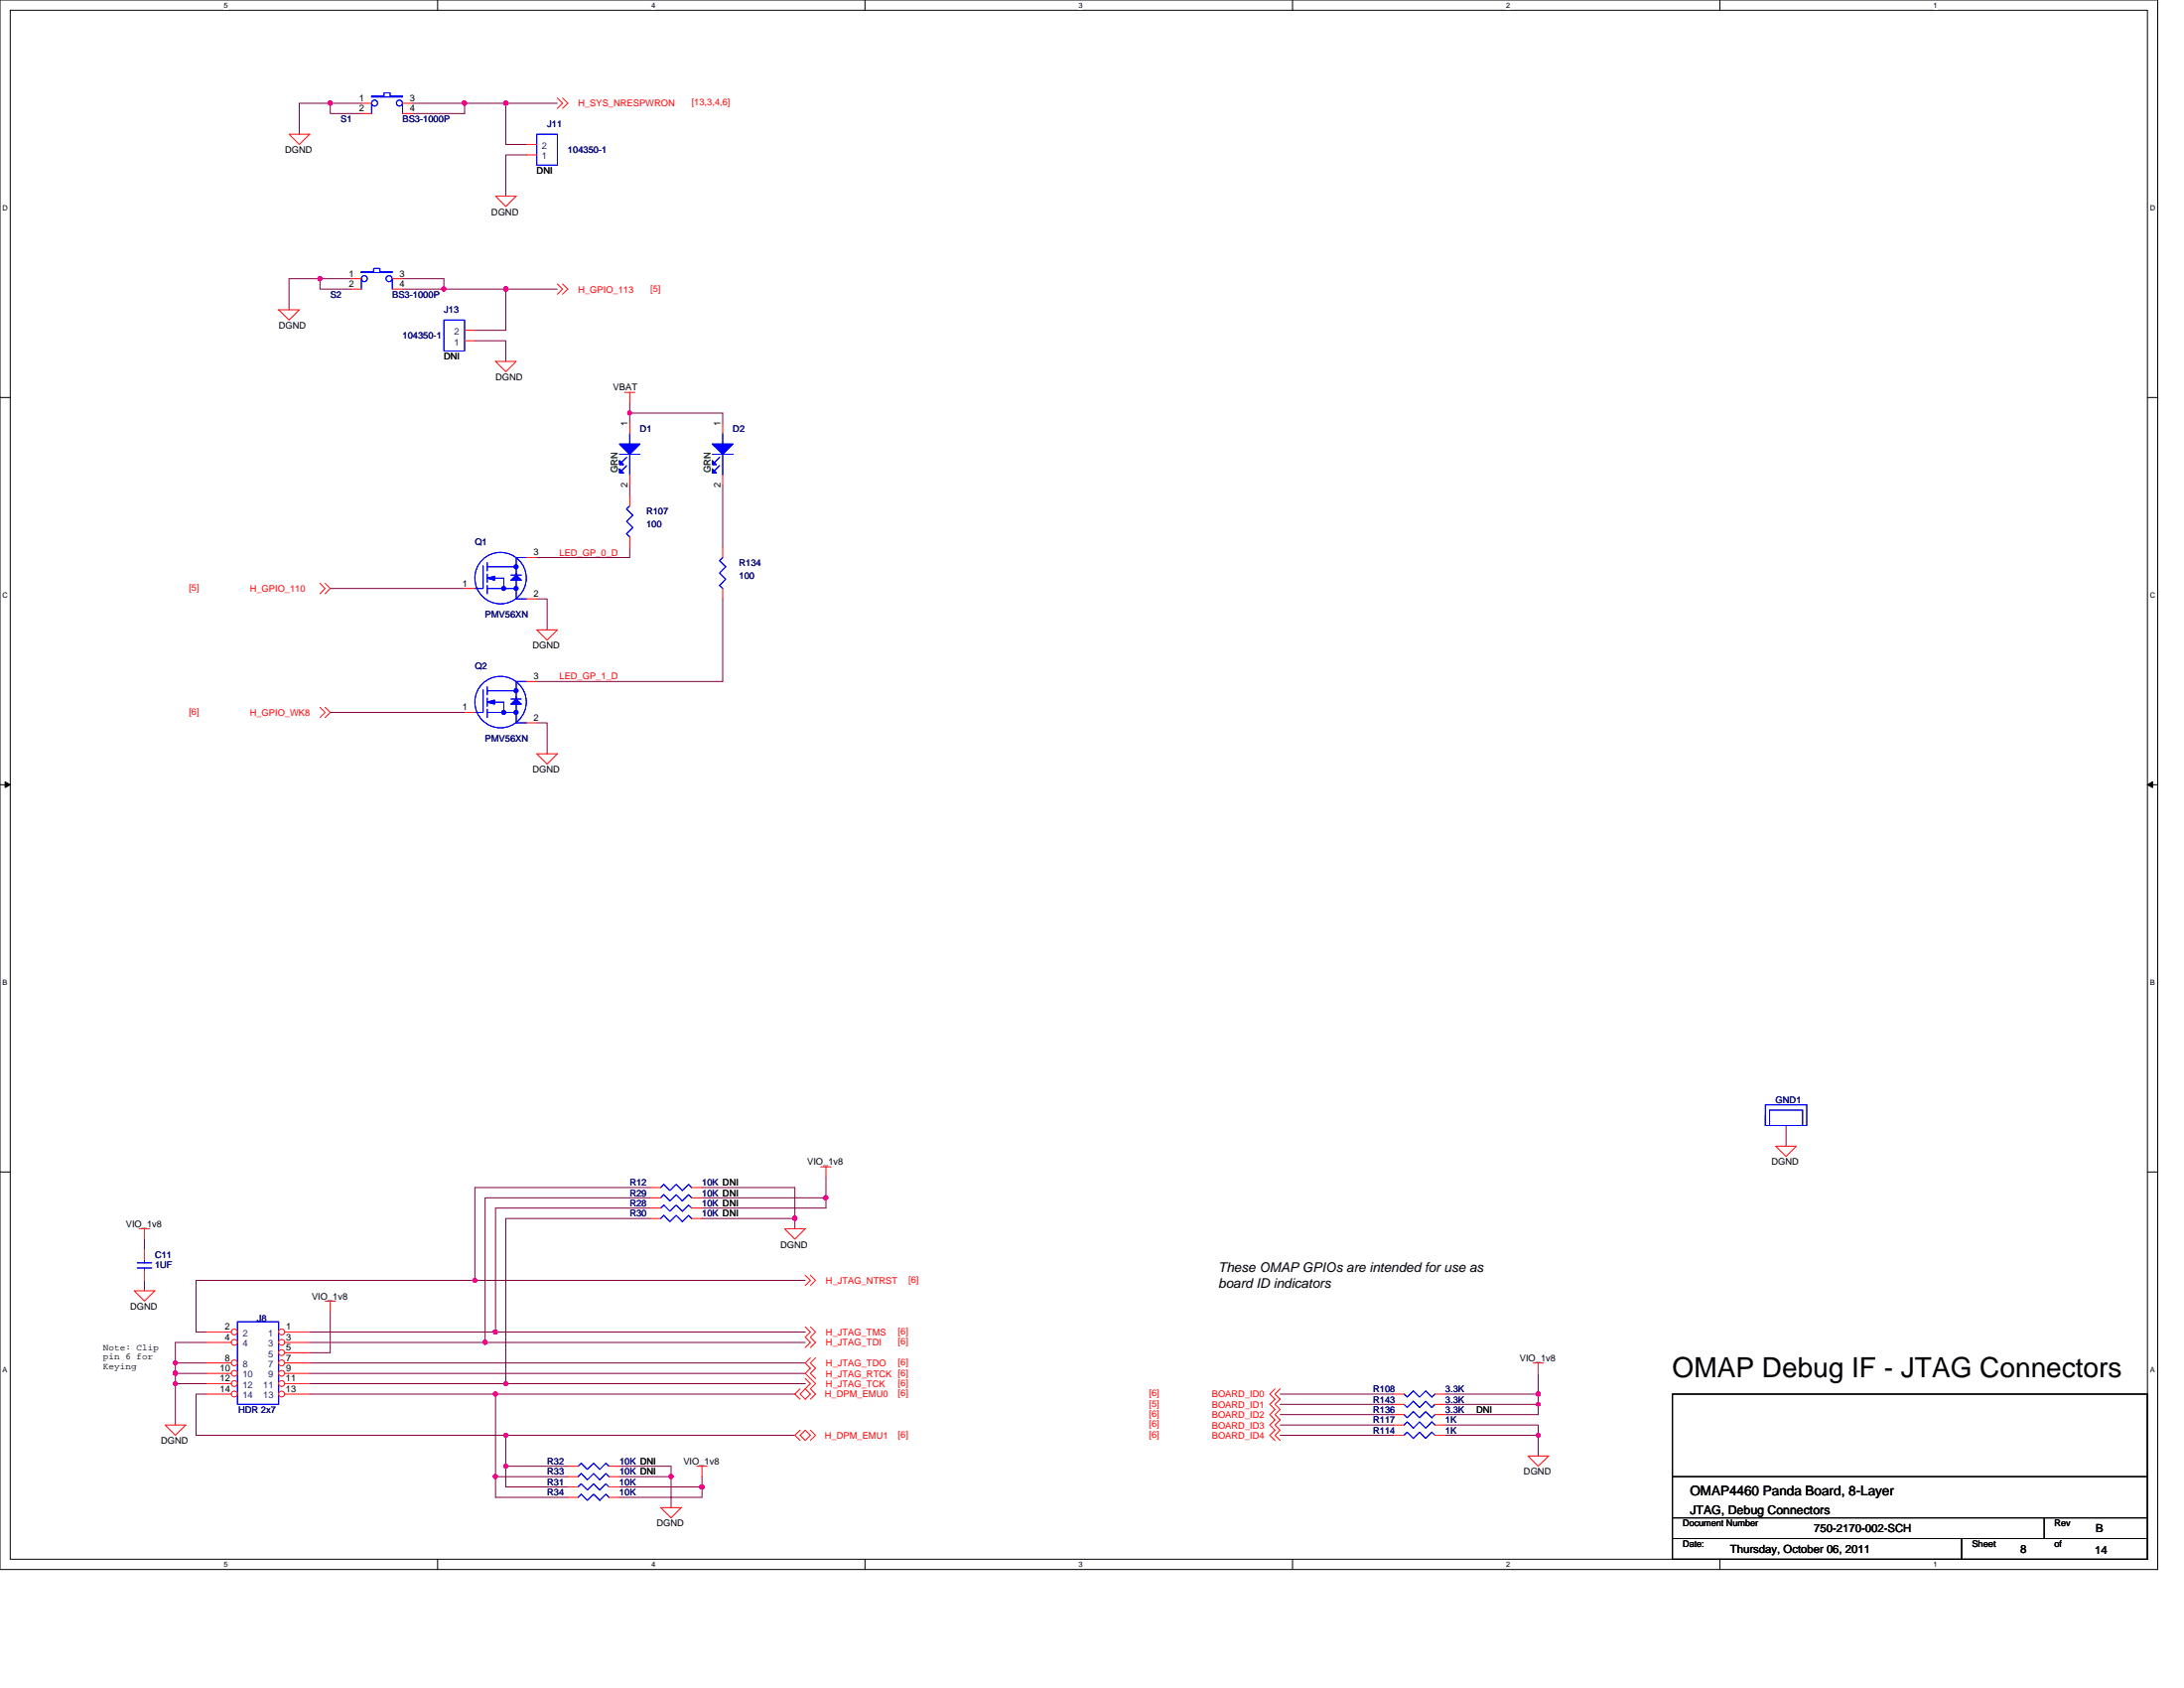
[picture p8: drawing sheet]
<svg xmlns="http://www.w3.org/2000/svg" width="279mm" height="216mm" viewBox="0 0 279 216" stroke-linecap="round" stroke-linejoin="round" font-family="sans-serif">
<path d="M0 0h276v200.7h-276zM1.3 1.3h273.4v198.1h-273.4z" fill="none" stroke="#000" stroke-width=".13"/>
<g fill="#fff">
<path d="M28.6 .1h.5v1.1h-.5z"/>
<path d="M28.6 199.6h.5v1h-.5z"/>
</g>
<path d="M56 0v1.3M56 199.4v1.3" fill="none" stroke="#000" stroke-width=".13"/>
<g fill="#fff">
<path d="M83.3 .1h.5v1.1h-.5z"/>
<path d="M83.3 199.6h.5v1h-.5z"/>
</g>
<path d="M110.7 0v1.3M110.7 199.4v1.3" fill="none" stroke="#000" stroke-width=".13"/>
<g fill="#fff">
<path d="M138 .1h.5v1.1h-.5z"/>
<path d="M138 199.6h.5v1h-.5z"/>
</g>
<path d="M165.4 0v1.3M165.4 199.4v1.3" fill="none" stroke="#000" stroke-width=".13"/>
<g fill="#fff">
<path d="M192.7 .1h.5v1.1h-.5z"/>
<path d="M192.7 199.6h.5v1h-.5z"/>
</g>
<path d="M220 0v1.3M220 199.4v1.3" fill="none" stroke="#000" stroke-width=".13"/>
<g fill="#fff">
<path d="M247.4 .1h.5v1.1h-.5z"/>
<path d="M247.4 199.6h.5v1h-.5z"/>
<path d="M.3 26.1h.7v1h-.7z"/>
<path d="M275.1 26.1h.6v1h-.6z"/>
<path d="M.3 75.6h.7v1.1h-.7z"/>
<path d="M275.1 75.6h.6v1.1h-.6z"/>
</g>
<path d="M0 50.8h1.3M274.7 50.8h1.3" fill="none" stroke="#000" stroke-width=".13"/>
<g fill="#fff">
<path d="M.3 125.1h.7v1.1h-.7z"/>
<path d="M275.1 125.1h.6v1.1h-.6z"/>
</g>
<path d="M0 100.4h1.3M274.7 100.4h1.3" fill="none" stroke="#000" stroke-width=".13"/>
<path d="M.7 100l.6 .4-.6 .3zM274.7 100.4l.7-.4v.7z" fill="#000" stroke="#000" stroke-width=".13"/>
<g fill="#fff">
<path d="M.3 174.7h.7v1h-.7z"/>
<path d="M275.1 174.7h.6v1h-.6z"/>
</g>
<path d="M0 149.9h1.3M274.7 149.9h1.3M214 178.3h60.7v21.1h-60.7zM214 188.9h60.7M214 194.1h60.7M214 196.8h60.7M251 196.8v2.6M261.5 194.1v2.7" fill="none" stroke="#000" stroke-width=".13"/>
<g fill="none" stroke="#800040" stroke-width=".13">
<path d="M42.2 13.2v1.3h4M42.2 13.2h4M42.2 13.2h-3.9v4M52.8 13.2h6.6M59.4 13.2v1.3h-6.6M59.4 13.2h5.3M64.7 13.2v5.3h2.7M64.7 13.2h6.6M67.4 19.8h-2.7v5.3M40.9 35.6v1.4h4M40.9 35.6h4M40.9 35.6h-3.9v4"/>
<path d="M51.5 37h5.3M51.5 35.6h5.3v1.4M56.8 37h7.9M64.7 37v5.2h-4M64.7 37h6.6M60.7 43.6h4v2.6M80.6 52.8h11.9v1.3M80.6 51.5v1.3M80.6 52.8v1.3M42.2 75.3h17.2M68.7 76.6h1.3v4M80.6 62.1v1.3"/>
<path d="M80.6 70v1.3h-11.9M92.5 76.6v10.6h-23.8M92.5 62.1v7.9M42.2 91.1h17.2M68.7 92.5h1.3v3.9M18.5 158.5v1.3M83.2 151.9h-22.5v11.9M83.2 155.9h-18.5v21.1M83.2 153.2h-21.1v18.5M83.2 154.5h-19.8v15.9M89.8 155.9h11.9M89.8 151.9h11.9v4"/>
<path d="M89.8 153.2h15.9M101.7 155.9v1.3M105.7 153.2v1.3h-15.9M105.7 150.6v2.6M228.5 144v2.6M18.5 163.8v1.3M22.4 174.3h4M22.4 177h4M22.4 175.7h4M22.4 177v5.3M22.4 174.3v1.4M22.4 175.7v1.3"/>
<path d="M26.4 171.7h-4v2.6M26.4 178.3h-1.3v5.3h39.6M39.6 170.4h23.8M39.6 175.7h63.4M39.6 174.3h63.4M39.6 178.3h23.8M39.6 177h25.1M39.6 171.7h22.5M42.2 167.7v5.3h-2.6M60.7 163.8h42.3M60.7 163.8h-35.6v6.6h1.3M62.1 171.7h40.9"/>
<path d="M63.4 178.3h38.3M63.4 170.4h39.6M63.4 178.3v10.6M64.7 177h38.3M163.8 178.3h14.5M163.8 179.6h14.5M184.9 179.6h11.9M184.9 178.3h11.9M196.8 179.6v1.3h-11.9M196.8 175.7v2.6M196.8 178.3v1.3M63.4 188.9v2.6h9.2"/>
<path d="M63.4 188.9h9.2M64.7 187.5v2.7h7.9M64.7 183.6h37M64.7 187.5h7.9M64.7 183.6v3.9M79.2 188.9h6.7M79.2 187.5h6.7v1.4M79.2 190.2h10.6M85.9 188.9v3.9M89.8 190.2v1.3h-10.6M89.8 188.9v1.3M163.8 180.9h14.5"/>
<path d="M163.8 182.3h14.5M163.8 183.6h14.5M184.9 182.3h11.9v1.3M184.9 183.6h11.9M196.8 183.6v2.6"/>
</g>
<g fill="#f0f" stroke="#f0f" stroke-width=".13">
<path d="M80.4 52.6h.1h.2l.1 .2-.1 .2-.2 .1-.1-.1-.1-.2z" fill-rule="evenodd"/>
<path d="M80.4 52.6h.1h.2l.1 .2-.1 .2-.2 .1-.1-.1-.1-.2z" fill-rule="evenodd"/>
<path d="M40.8 35.5l.1-.1 .2 .1 .1 .1-.1 .2-.2 .1-.1-.1-.1-.2z" fill-rule="evenodd"/>
<path d="M40.8 35.5l.1-.1 .2 .1 .1 .1-.1 .2-.2 .1-.1-.1-.1-.2z" fill-rule="evenodd"/>
<path d="M40.8 35.5l.1-.1 .2 .1 .1 .1-.1 .2-.2 .1-.1-.1-.1-.2z" fill-rule="evenodd"/>
<path d="M60.6 163.6l.1-.1 .2 .1 .1 .2-.1 .1-.2 .1-.1-.1-.1-.1z" fill-rule="evenodd"/>
<path d="M60.6 163.6l.1-.1 .2 .1 .1 .2-.1 .1-.2 .1-.1-.1-.1-.1z" fill-rule="evenodd"/>
<path d="M105.5 153h.1h.2l.1 .2-.1 .2h-.2h-.1l-.1-.2z" fill-rule="evenodd"/>
<path d="M105.5 153h.1h.2l.1 .2-.1 .2h-.2h-.1l-.1-.2z" fill-rule="evenodd"/>
<path d="M105.5 153h.1h.2l.1 .2-.1 .2h-.2h-.1l-.1-.2z" fill-rule="evenodd"/>
<path d="M196.6 179.4h.2h.2v.2v.2l-.2 .1-.2-.1-.1-.2z" fill-rule="evenodd"/>
<circle cx="101.7" cy="155.8" r=".25"/>
<circle cx="85.8" cy="188.8" r=".25"/>
<circle cx="22.4" cy="177" r=".25"/>
<circle cx="22.4" cy="175.6" r=".25"/>
<circle cx="22.4" cy="174.3" r=".25"/>
<circle cx="42.2" cy="13.2" r=".25"/>
<circle cx="63.4" cy="188.8" r=".25"/>
<circle cx="63.4" cy="178.3" r=".25"/>
<circle cx="64.7" cy="187.5" r=".25"/>
<circle cx="64.7" cy="183.6" r=".25"/>
<circle cx="64.7" cy="37" r=".25"/>
<circle cx="56.8" cy="37" r=".25"/>
<circle cx="64.7" cy="177" r=".25"/>
<circle cx="62.1" cy="171.7" r=".25"/>
<circle cx="63.4" cy="170.4" r=".25"/>
<circle cx="59.4" cy="13.2" r=".25"/>
<circle cx="64.7" cy="13.2" r=".25"/>
<circle cx="89.8" cy="190.2" r=".25"/>
<circle cx="196.8" cy="178.3" r=".25"/>
<circle cx="196.8" cy="183.6" r=".25"/>
</g>
<g fill="none" stroke="#f00" stroke-width=".13">
<path d="M37 17.2h2.6l-1.3 1.3zM46.2 13.2h1.3M46.2 14.5h1.3M51.5 13.2h1.3M51.5 14.5h1.3M67.4 19.8h1.3M67.4 18.5h1.3M71.3 12.5l.7 .7-.7 .7M72 12.5l.6 .7-.6 .7M35.6 39.6h2.7l-1.3 1.3zM44.9 35.6h1.3M44.9 37h1.3"/>
<path d="M50.2 35.6h1.3M50.2 37h1.3M63.4 25.1h2.6l-1.3 1.3zM71.3 36.3l.7 .7-.7 .6M72 36.3l.6 .7-.6 .6M63.4 46.2h2.6l-1.3 1.3zM79.9 50.2h1.3M80.6 50.2v1.3M92.5 54.1v1.4M40.9 74.6l.7 .7-.7 .6M41.6 74.6l.6 .7-.6 .6M59.4 75.3h1.3"/>
<path d="M67.4 76.6h1.3M67.4 71.3h1.3M80.6 68.7v1.3M80.6 63.4v1.3M92.5 75.3v1.3M92.5 70v1.3M92.5 60.7v1.4M40.9 90.5l.7 .6-.7 .7M41.6 90.5l.6 .6-.6 .7M59.4 91.1h1.3M67.4 92.5h1.3M67.4 87.2h1.3"/>
<path d="M68.7 80.6h2.6l-1.3 1.3zM68.7 96.4h2.6l-1.3 1.3zM17.8 157.2h1.3M18.5 157.2v1.3M18.5 159.8v1.3M83.2 155.9h1.3M83.2 151.9h1.3M83.2 154.5h1.3M88.5 155.9h1.3M88.5 151.9h1.3M88.5 154.5h1.3M100.4 157.2h2.6l-1.3 1.3z"/>
<path d="M105 149.2h1.3M105.7 149.2v1.4M227.2 146.6h2.6l-1.3 1.3zM228.5 144h.1M17.2 165.1h2.6l-1.3 1.3zM18.5 162.5v1.3M41.6 166.4h1.3M42.2 166.4v1.3M102.4 177.6l-.7 .7 .7 .7M103 177.6l.7 .7-.7 .7-.6-.7zM103 163.1l.7 .7-.7 .6M103 169.7l.7 .7-.7 .6 .7 .7-.7 .7"/>
<path d="M103 176.3l.7 .7-.7 .6M103.7 173.7l-.7 .6 .7 .7-.7 .7 1.3 1.3-.6 .6 .6 .7-.6 .7M103.7 163.1l.6 .7-.6 .6M103.7 169.7l.6 .7-.6 .6 .6 .7-.6 .7M104.3 173.7l-.6 .6 .6 .7-.6 .7 .6 .6M163.1 177.6l-.6 .7 .6 .7-.6 .6 .6 .7-.6 .6 .6 .7-.6 .7 .6 .6-.6 .7 .6 .6M163.8 177.6l-.7 .7 .7 .7-.7 .6 .7 .7-.7 .6 .7 .7-.7 .7 .7 .6-.7 .7 .7 .6M178.3 178.3h1.3M183.6 178.3h1.3M196.1 174.3h1.3M196.8 174.3v1.4M21.1 182.3h2.7l-1.4 1.3z"/>
<path d="M72.6 190.2h1.4M72.6 191.5h1.4M77.9 190.2h1.3M77.9 191.5h1.3M84.5 192.8h2.7l-1.3 1.3zM89.2 187.5h1.3M89.8 187.5v1.4M102.4 182.9l-.7 .7 .7 .6M102.4 183.6l.6-.7 .7 .7-.7 .6zM103.7 182.9l.6 .7-.6 .6M178.3 180.9h1.3M178.3 183.6h1.3"/>
<path d="M183.6 180.9h1.3M183.6 183.6h1.3M195.5 186.2h2.6l-1.3 1.3z"/>
</g>
<g fill="none" stroke="#00f" stroke-width=".13">
<path d="M47.5 12.3h1.6v-.4h.8v.4h1.6v.1h-4zM47.5 13.2v1.3M51.5 13.2v1.3M68.7 17.2h2.6v3.9h-2.6zM46.2 34.7h1.6v-.4h.8v.4h1.6v.2h-4zM46.2 35.6v1.4M50.2 35.6v1.4M91.1 58.1h2.7M92.1 58.5l-.7 .7M92.1 59.6l-.7 .6M92.5 55.5v1.3M92.5 58.1v2.6"/>
<path d="M61.8 72.4v2.9h-1.1M62.3 74.9v1M62.3 73.4v1.1M62.3 72v1M62.3 75.3h3.7M62.3 72.5h3.7v1.2M63.1 74h1.4v1.3M65.4 73.6h1.3M66 73.3v3.3h1.4M67.4 71.3h-1.4v1.2M80.6 64.7l-.4 .4 .8 .8-.8 .8 .8 .8-.8 .8 .4 .4M92.5 71.3l-.4 .4 .7 .8-.7 .8 .7 .8-.7 .8 .4 .4"/>
<path d="M61.8 88.2v2.9h-1.1M62.3 90.7v1.1M62.3 89.3v1M62.3 87.8v1.1M62.3 91.1h3.7M62.3 88.3h3.7v1.2M63.1 89.8h1.4v1.3M65.4 89.4h1.3M66 89.2v3.3h1.4M67.4 87.2h-1.4v1.1M84.5 154.5l.4-.4 .8 .8 .8-.8 .8 .8 .8-.8 .4 .4M88.5 155.9l-.4-.5-.8 .9-.8-.9-.8 .9-.8-.9-.4 .5"/>
<path d="M88.5 151.9l-.4-.4-.8 .8-.8-.8-.8 .8-.8-.8-.4 .4M225.8 141.3h5.3v2.7h-5.3zM225.8 142.6v1.4M226.4 142h4.2v2h-4.2zM17.6 161.5h1.8M17.6 162.2h1.8M18.5 161.1v.4M18.5 162.2v.3M30.4 169.1h5.2v10.5h-5.2zM179.6 178.3l.4 .4 .8-.8 .8 .8 .8-.8 .8 .8 .4-.4M74 190.2l.4-.4 .7 .8 .8-.8 .8 .8 .8-.8 .4 .4M77.9 191.5l-.4-.4-.8 .8-.8-.8-.8 .8-.7-.8-.4 .4"/>
<path d="M183.6 180.9l-.4 .4-.8-.7-.8 .7-.8-.7-.8 .7-.4-.4M183.6 183.6l-.4-.4-.8 .8-.8-.8-.8 .8-.8-.8-.4 .4"/>
<circle cx="47.9" cy="13.2" r=".38"/>
<circle cx="51.1" cy="13.2" r=".38"/>
<circle cx="46.6" cy="35.6" r=".38"/>
<circle cx="49.8" cy="35.6" r=".39"/>
<circle cx="64" cy="73.9" r="3.3"/>
<circle cx="64" cy="89.8" r="3.3"/>
</g>
<g fill="#00f" stroke="#00f" stroke-width=".13">
<path d="M65.4 90.1l.6-.7 .7 .7z" fill-rule="evenodd"/>
<path d="M62.3 89.8l1-.3v.6z" fill-rule="evenodd"/>
<path d="M65.4 90.1l.6-.7 .7 .7z" fill-rule="evenodd"/>
<path d="M62.3 89.8l1-.3v.6z" fill-rule="evenodd"/>
<path d="M91.1 56.8h2.7l-1.3 1.3z" fill-rule="evenodd"/>
<path d="M91.1 58.9l.6 .5h-.6z" fill-rule="evenodd"/>
<path d="M91.1 60l.6 .5h-.6z" fill-rule="evenodd"/>
<path d="M91.1 56.8h2.7l-1.3 1.3z" fill-rule="evenodd"/>
<path d="M91.1 58.9l.6 .5h-.6z" fill-rule="evenodd"/>
<path d="M91.1 60l.6 .5h-.6z" fill-rule="evenodd"/>
<path d="M65.4 74.2l.6-.6 .7 .6z" fill-rule="evenodd"/>
<path d="M62.3 74l1-.3v.5z" fill-rule="evenodd"/>
<path d="M65.4 74.2l.6-.6 .7 .6z" fill-rule="evenodd"/>
<path d="M62.3 74l1-.3v.5z" fill-rule="evenodd"/>
<circle cx="66" cy="88.3" r=".25"/>
<circle cx="64.4" cy="91.1" r=".25"/>
<circle cx="66" cy="91.1" r=".25"/>
<circle cx="66" cy="72.5" r=".25"/>
<circle cx="64.4" cy="75.3" r=".25"/>
<circle cx="66" cy="75.3" r=".25"/>
</g>
<circle cx="36" cy="170.4" r=".38" fill="#fff" stroke="#f00" stroke-width=".13"/>
<path d="M36.4 170.4h3.2" fill="none" stroke="#f00" stroke-width=".13"/>
<circle cx="30" cy="170.4" r=".38" fill="#fff" stroke="#f00" stroke-width=".13"/>
<path d="M26.4 170.4h3.2" fill="none" stroke="#f00" stroke-width=".13"/>
<circle cx="36" cy="171.7" r=".38" fill="#fff" stroke="#f00" stroke-width=".13"/>
<path d="M36.4 171.7h3.2" fill="none" stroke="#f00" stroke-width=".13"/>
<circle cx="30" cy="171.7" r=".38" fill="#fff" stroke="#f00" stroke-width=".13"/>
<path d="M26.4 171.7h3.2" fill="none" stroke="#f00" stroke-width=".13"/>
<circle cx="36" cy="173" r=".38" fill="#fff" stroke="#f00" stroke-width=".13"/>
<path d="M36.4 173h3.2" fill="none" stroke="#f00" stroke-width=".13"/>
<circle cx="36" cy="174.3" r=".38" fill="#fff" stroke="#f00" stroke-width=".13"/>
<path d="M36.4 174.3h3.2" fill="none" stroke="#f00" stroke-width=".13"/>
<circle cx="30" cy="174.3" r=".38" fill="#fff" stroke="#f00" stroke-width=".13"/>
<path d="M26.4 174.3h3.2" fill="none" stroke="#f00" stroke-width=".13"/>
<circle cx="36" cy="175.6" r=".38" fill="#fff" stroke="#f00" stroke-width=".13"/>
<path d="M36.4 175.7h3.2" fill="none" stroke="#f00" stroke-width=".13"/>
<circle cx="30" cy="175.6" r=".38" fill="#fff" stroke="#f00" stroke-width=".13"/>
<path d="M26.4 175.7h3.2" fill="none" stroke="#f00" stroke-width=".13"/>
<circle cx="36" cy="177" r=".38" fill="#fff" stroke="#f00" stroke-width=".13"/>
<path d="M36.4 177h3.2" fill="none" stroke="#f00" stroke-width=".13"/>
<circle cx="30" cy="177" r=".38" fill="#fff" stroke="#f00" stroke-width=".13"/>
<path d="M26.4 177h3.2" fill="none" stroke="#f00" stroke-width=".13"/>
<circle cx="36" cy="178.3" r=".38" fill="#fff" stroke="#f00" stroke-width=".13"/>
<path d="M36.4 178.3h3.2" fill="none" stroke="#f00" stroke-width=".13"/>
<circle cx="30" cy="178.3" r=".38" fill="#fff" stroke="#f00" stroke-width=".13"/>
<g fill="none" stroke="#f00" stroke-width=".13">
<path d="M59.4 43.6h1.3M59.4 42.2h1.3M80.6 54.1v1.4M80.6 60.7v1.4M83.2 153.2h1.3M88.5 153.2h1.3M26.4 178.3h3.2M178.3 179.6h1.3M183.6 179.6h1.3M72.6 188.9h1.4M72.6 187.5h1.4M77.9 188.9h1.3"/>
<path d="M77.9 187.5h1.3M178.3 182.3h1.3M183.6 182.3h1.3"/>
</g>
<path d="M56.8 40.9h2.6v4h-2.6zM79.2 58.1h2.7M80.2 58.5l-.7 .7M80.2 59.6l-.7 .6M80.6 55.5v1.3M80.6 58.1v2.6M88.5 153.2l-.4-.4-.8 .8-.8-.8-.8 .8-.8-.8-.4 .4M183.6 179.6l-.4 .4-.8-.8-.8 .8-.8-.8-.8 .8-.4-.4M74 188.9l.4-.4 .7 .8 .8-.8 .8 .8 .8-.8 .4 .4M77.9 187.5l-.4-.3-.8 .7-.8-.7-.8 .7-.7-.7-.4 .3M183.6 182.3l-.4-.4-.8 .8-.8-.8-.8 .8-.8-.8-.4 .4" fill="none" stroke="#00f" stroke-width=".13"/>
<g fill="#00f" stroke="#00f" stroke-width=".13">
<path d="M79.2 56.8h2.7l-1.3 1.3z" fill-rule="evenodd"/>
<path d="M79.2 58.9l.6 .5h-.6z" fill-rule="evenodd"/>
<path d="M79.2 60l.6 .5h-.6z" fill-rule="evenodd"/>
<path d="M79.2 56.8h2.7l-1.3 1.3z" fill-rule="evenodd"/>
<path d="M79.2 58.9l.6 .5h-.6z" fill-rule="evenodd"/>
<path d="M79.2 60l.6 .5h-.6z" fill-rule="evenodd"/>
</g>
<g fill="#f0f" stroke="#f0f" stroke-width=".13">
<path d="M80.4 52.6h.1h.2l.1 .2-.1 .2-.2 .1-.1-.1-.1-.2z" fill-rule="evenodd"/>
<path d="M80.4 52.6h.1h.2l.1 .2-.1 .2-.2 .1-.1-.1-.1-.2z" fill-rule="evenodd"/>
<path d="M40.8 35.5l.1-.1 .2 .1 .1 .1-.1 .2-.2 .1-.1-.1-.1-.2z" fill-rule="evenodd"/>
<path d="M40.8 35.5l.1-.1 .2 .1 .1 .1-.1 .2-.2 .1-.1-.1-.1-.2z" fill-rule="evenodd"/>
<path d="M40.8 35.5l.1-.1 .2 .1 .1 .1-.1 .2-.2 .1-.1-.1-.1-.2z" fill-rule="evenodd"/>
<path d="M60.6 163.6l.1-.1 .2 .1 .1 .2-.1 .1-.2 .1-.1-.1-.1-.1z" fill-rule="evenodd"/>
<path d="M60.6 163.6l.1-.1 .2 .1 .1 .2-.1 .1-.2 .1-.1-.1-.1-.1z" fill-rule="evenodd"/>
<path d="M105.5 153h.1h.2l.1 .2-.1 .2h-.2h-.1l-.1-.2z" fill-rule="evenodd"/>
<path d="M105.5 153h.1h.2l.1 .2-.1 .2h-.2h-.1l-.1-.2z" fill-rule="evenodd"/>
<path d="M105.5 153h.1h.2l.1 .2-.1 .2h-.2h-.1l-.1-.2z" fill-rule="evenodd"/>
<path d="M196.6 179.4h.2h.2v.2v.2l-.2 .1-.2-.1-.1-.2z" fill-rule="evenodd"/>
<circle cx="101.7" cy="155.8" r=".25"/>
<circle cx="85.8" cy="188.8" r=".25"/>
<circle cx="22.4" cy="177" r=".25"/>
<circle cx="22.4" cy="175.6" r=".25"/>
<circle cx="22.4" cy="174.3" r=".25"/>
<circle cx="42.2" cy="13.2" r=".25"/>
<circle cx="63.4" cy="188.8" r=".25"/>
<circle cx="63.4" cy="178.3" r=".25"/>
<circle cx="64.7" cy="187.5" r=".25"/>
<circle cx="64.7" cy="183.6" r=".25"/>
<circle cx="64.7" cy="37" r=".25"/>
<circle cx="56.8" cy="37" r=".25"/>
<circle cx="64.7" cy="177" r=".25"/>
<circle cx="62.1" cy="171.7" r=".25"/>
<circle cx="63.4" cy="170.4" r=".25"/>
<circle cx="59.4" cy="13.2" r=".25"/>
<circle cx="64.7" cy="13.2" r=".25"/>
<circle cx="89.8" cy="190.2" r=".25"/>
<circle cx="196.8" cy="178.3" r=".25"/>
<circle cx="196.8" cy="183.6" r=".25"/>
</g>
<text font-size="3.6" x="214" y="176.2">OMAP Debug IF - JTAG Connectors</text>
<g font-size="1.7">
<text x="155.9" y="162.7">These OMAP GPIOs are intended for use as</text>
<text x="155.9" y="164.7">board ID indicators</text>
<text x="216.2" y="191.2">OMAP4460 Panda Board, 8-Layer</text>
</g>
<text font-size="1.6" x="216.2" y="193.7">JTAG, Debug Connectors</text>
<g font-size="1.4">
<text x="232.1" y="196">750-2170-002-SCH</text>
<text x="268.1" y="196">B</text>
<text x="221.4" y="198.6">Thursday, October 06, 2011</text>
<text x="258.5" y="198.6">8</text>
<text x="268" y="198.7">14</text>
</g>
<g font-size="1.2" fill="#000080">
<text x="43.6" y="15.6">S1</text>
<text x="51.5" y="15.6">BS3-1000P</text>
<text x="70" y="16.3">J11</text>
<text x="72.6" y="19.6">104350-1</text>
<text x="42.2" y="38.1">S2</text>
<text x="50.2" y="38.1">BS3-1000P</text>
<text x="56.8" y="40">J13</text>
<text x="51.5" y="43.3">104350-1</text>
<text x="81.9" y="55.2">D1</text>
<text x="93.8" y="55.2">D2</text>
<text x="82.7" y="65.8">R107</text>
<text x="60.7" y="69.8">Q1</text>
<text x="82.7" y="67.4">100</text>
<text x="94.6" y="72.4">R134</text>
<text x="94.6" y="74">100</text>
<text x="62.1" y="79">PMV56XN</text>
<text x="60.7" y="85.6">Q2</text>
<text x="62.1" y="94.9">PMV56XN</text>
<text x="227.2" y="141.1">GND1</text>
<text x="80.6" y="155.6">R30</text>
<text x="80.6" y="151.7">R12</text>
<text x="80.6" y="154.3">R28</text>
<text x="80.6" y="153">R29</text>
<text x="89.8" y="155.6">10K DNI</text>
<text x="89.8" y="151.7">10K DNI</text>
<text x="89.8" y="154.3">10K DNI</text>
<text x="89.8" y="153">10K DNI</text>
<text x="19.8" y="160.9">C11</text>
<text x="19.8" y="162.2">1UF</text>
<text x="32.9" y="169">J8</text>
<text x="175.7" y="178.1">R108</text>
<text x="175.7" y="179.4">R143</text>
<text x="184.9" y="178.1">3.3K</text>
<text x="184.9" y="179.4">3.3K</text>
<text x="30.5" y="180.7">HDR 2x7</text>
<text x="175.7" y="180.7">R136</text>
<text x="175.7" y="183.4">R114</text>
<text x="175.7" y="182">R117</text>
<text x="184.9" y="180.7">3.3K</text>
<text x="184.9" y="183.4">1K</text>
<text x="184.9" y="182">1K</text>
<text x="70" y="190">R31</text>
<text x="70" y="191.3">R34</text>
<text x="70" y="188.6">R33</text>
<text x="70" y="187.3">R32</text>
<text x="79.2" y="190">10K</text>
<text x="79.2" y="191.3">10K</text>
<text x="79.2" y="188.6">10K DNI</text>
<text x="79.2" y="187.3">10K DNI</text>
</g>
<g font-size="1.2">
<text x="46" y="12.9">1</text>
<text x="46" y="14.2">2</text>
<text x="52.4" y="12.9">3</text>
<text x="52.4" y="14.2">4</text>
<text x="36.4" y="19.6">DGND</text>
<text x="68.7" y="22.2">DNI</text>
<text x="62.9" y="27.5">DGND</text>
<text x="44.6" y="35.4">1</text>
<text x="51.1" y="35.4">3</text>
<text x="44.6" y="36.7">2</text>
<text x="51.1" y="36.7">4</text>
<text x="35.6" y="42">DGND</text>
<text x="56.8" y="46">DNI</text>
<text x="63.4" y="48.6">DGND</text>
<text x="78.4" y="50">VBAT</text>
<text x="80.3" y="54.5" transform="rotate(-90 80.3 54.5)">1</text>
<text x="92.2" y="54.5" transform="rotate(-90 92.2 54.5)">1</text>
<text x="80.3" y="62.3" transform="rotate(-90 80.3 62.3)">2</text>
<text x="92.2" y="62.3" transform="rotate(-90 92.2 62.3)">2</text>
<text x="68.3" y="71">3</text>
<text x="59.2" y="75">1</text>
<text x="68.3" y="76.3">2</text>
<text x="68.1" y="83">DGND</text>
<text x="68.3" y="86.9">3</text>
<text x="59.2" y="90.8">1</text>
<text x="68.3" y="92.2">2</text>
<text x="68.1" y="98.8">DGND</text>
<text x="103.3" y="149">VIO_1v8</text>
<text x="226.6" y="149">DGND</text>
<text x="16.1" y="157">VIO_1v8</text>
<text x="99.8" y="159.6">DGND</text>
<text x="16.6" y="167.5">DGND</text>
<text x="39.9" y="166.2">VIO_1v8</text>
<text x="13.2" y="172.7">Note: Clip</text>
<text x="13.2" y="173.9">pin 6 for</text>
<text x="28.8" y="170.1">2</text>
<text x="28.8" y="171.4">4</text>
<text x="36.6" y="170.1">1</text>
<text x="36.6" y="171.4">3</text>
<text x="36.6" y="172.7">5</text>
<text x="13.2" y="175.2">Keying</text>
<text x="28.1" y="175.4">10</text>
<text x="28.1" y="176.7">12</text>
<text x="28.1" y="178">14</text>
<text x="28.8" y="174.1">8</text>
<text x="36.6" y="176.7">11</text>
<text x="36.6" y="178">13</text>
<text x="36.6" y="174.1">7</text>
<text x="36.6" y="175.4">9</text>
<text x="194.4" y="174.1">VIO_1v8</text>
<text x="20.6" y="184.7">DGND</text>
<text x="188.9" y="180.7">DNI</text>
<text x="87.4" y="187.3">VIO_1v8</text>
<text x="194.9" y="188.6">DGND</text>
<text x="84" y="195.2">DGND</text>
<text x="215.3" y="197.9">Date:</text>
<text x="215.3" y="195.2">Document Number</text>
<text x="252.3" y="197.9">Sheet</text>
<text x="262.8" y="195.2">Rev</text>
<text x="262.8" y="197.9">of</text>
</g>
<g font-size="1.2" fill="#f00">
<text x="74" y="13.6">H_SYS_NRESPWRON</text>
<text x="88.5" y="13.5">[13,3,4,6]</text>
<text x="74" y="37.4">H_GPIO_113</text>
<text x="83.2" y="37.3">[5]</text>
<text x="71.6" y="71.1">LED_GP_0_D</text>
<text x="24.2" y="75.6">[5]</text>
<text x="32" y="75.7">H_GPIO_110</text>
<text x="71.6" y="86.9">LED_GP_1_D</text>
<text x="24.2" y="91.4">[6]</text>
<text x="32" y="91.6">H_GPIO_WK8</text>
<text x="105.7" y="164.2">H_JTAG_NTRST</text>
<text x="116.2" y="164.1">[6]</text>
<text x="105.7" y="170.8">H_JTAG_TMS</text>
<text x="105.7" y="172.1">H_JTAG_TDI</text>
<text x="114.9" y="170.7">[6]</text>
<text x="114.9" y="172">[6]</text>
<text x="105.5" y="178.7">H_DPM_EMU0</text>
<text x="105.7" y="177.4">H_JTAG_TCK</text>
<text x="105.7" y="174.8">H_JTAG_TDO</text>
<text x="105.7" y="176.1">H_JTAG_RTCK [6]</text>
<text x="114.9" y="177.3">[6]</text>
<text x="114.9" y="174.6">[6]</text>
<text x="114.9" y="178.6">[6]</text>
<text x="147" y="178.6">[6]</text>
<text x="147" y="179.9">[5]</text>
<text x="155" y="178.7">BOARD_ID0</text>
<text x="105.5" y="184">H_DPM_EMU1</text>
<text x="114.9" y="183.9">[6]</text>
<text x="147" y="181.3">[6]</text>
<text x="147" y="182.6">[6]</text>
<text x="147" y="183.9">[6]</text>
<text x="155" y="180.1">BOARD_ID1</text>
<text x="155" y="181.4">BOARD_ID2</text>
<text x="155" y="182.7">BOARD_ID3</text>
<text x="155" y="184">BOARD_ID4</text>
</g>
<g font-size="1.2" fill="#004080">
<text x="69.3" y="20.4">1</text>
<text x="69.3" y="19">2</text>
<text x="58.1" y="44.1">1</text>
<text x="58.1" y="42.8">2</text>
<text x="31" y="170.9">2</text>
<text x="31" y="172.3">4</text>
<text x="34.3" y="170.9">1</text>
<text x="34.3" y="172.3">3</text>
<text x="34.3" y="173.6">5</text>
<text x="31" y="174.9">8</text>
<text x="31" y="176.2">10</text>
<text x="31" y="177.5">12</text>
<text x="31" y="178.9">14</text>
<text x="33.7" y="177.5">11</text>
<text x="33.7" y="178.9">13</text>
<text x="34.3" y="174.9">7</text>
<text x="34.3" y="176.2">9</text>
</g>
<g font-size="1.2" fill="#008000">
<text x="79" y="60.5" transform="rotate(-90 79 60.5)">GRN</text>
<text x="90.9" y="60.5" transform="rotate(-90 90.9 60.5)">GRN</text>
</g>
<g font-size=".9">
<text x="28.6" y="1">5</text>
<text x="83.3" y="1">4</text>
<text x="138" y="1">3</text>
<text x="192.7" y="1">2</text>
<text x="247.4" y="1">1</text>
<text x=".3" y="26.9">D</text>
<text x="275.1" y="26.9">D</text>
<text x=".3" y="76.5">C</text>
<text x="275.1" y="76.5">C</text>
<text x=".3" y="126">B</text>
<text x="275.1" y="126">B</text>
<text x=".3" y="175.5">A</text>
<text x="275.1" y="175.5">A</text>
<text x="28.6" y="200.4">5</text>
<text x="83.3" y="200.4">4</text>
<text x="138" y="200.4">3</text>
<text x="192.7" y="200.4">2</text>
<text x="247.4" y="200.4">1</text>
</g>
</svg>
